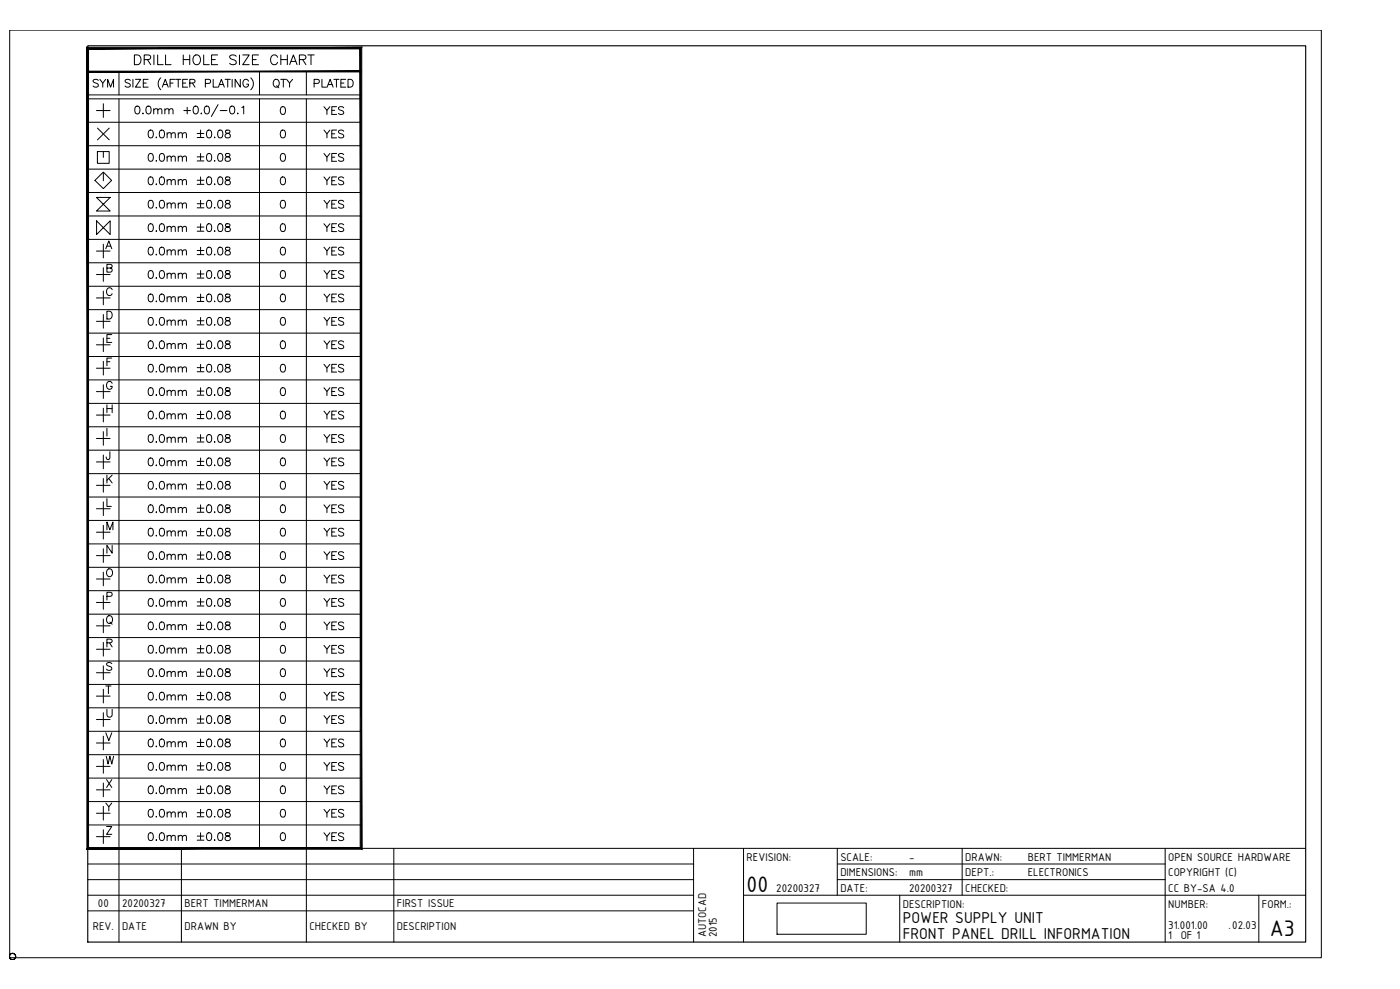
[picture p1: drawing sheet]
<svg xmlns="http://www.w3.org/2000/svg" width="841mm" height="594mm" viewBox="0 0 841 594" stroke-linecap="round" stroke-linejoin="round" font-family="sans-serif">
<!-- layer: TITLEBLOCK -->
<g fill="none" stroke="#000" stroke-width=".6">
<path d="M6 18h788v557h-788zM53 519h364M53 510h731M71 510v56M109 510v56M184 510v56M237 510v56M417 510v56M447 510v56M503 519h197M503 510v28M578 510v28"/>
<path d="M700 510v56M53 538h364M53 528h364M447 538h337M503 528h197M540 538v28M756 538v28M53 547h364"/>
</g>
<path d="M53 28h731v538h-731z" fill="none" stroke="#000" stroke-width=".68"/>
<!-- layer: 0 -->
<g fill="#000" stroke="#000" stroke-width=".6">
<path d="M53 43h164zM53 43h164z"/>
<path d="M53 509l-1 1 164-1zM52 510l164-1 1 1zM216 29v480l1 1zM217 28v482l-1-481zM53 29h163l1-1zM52 28h165l-164 1zM52 28l1 481v-480zM52 28l1 481-1 1z"/>
</g>
<g fill="none" stroke="#000" stroke-width=".6">
<path d="M81 33h2a3 3 0 0 1 2 3 3 3 0 0 1-2 3h-2zM87 36h3l1-1-1-1-3-1v6M89 36l2 3M92 33v6M95 33v6h3M99 33v6h4M110 33v6M110 36h4M114 33v6M116 34l1-1a2.8 2.8 0 0 1 4 3 2.8 2.8 0 0 1-4 3l-1-2zM122 33v6h4M127 36h2"/>
<path d="M131 33h-4v6h4M142 34l-1-1-3 1 1 1 3 2v1a2.6 2.6 0 0 1-4 0M144 33v6M146 33h4l-4 6h4M152 36h2M155 33h-3v6h3M167 34a2.1 2.1 0 0 0-3-1 2.1 2.1 0 0 0-1 2v2a2.1 2.1 0 0 0 1 2 2.1 2.1 0 0 0 3-2M169 36h4M169 33v6M173 33v6M174 39l2-6 2 6M175 37h3"/>
<path d="M180 36h3l1-2-2-1h-2v6M182 36l2 3M185 33h4M187 33v6M53 57h164M53 59h164M59 48h-1h-2v1l3 2v1h-1h-2M60 48l2 2v2M64 48l-2 2M65 52v-4l1 4 2-4v4M71 43v14M71 59v451"/>
<path d="M78 48h-1h-1l-1 1 3 1v2h-1h-2M80 48v4M81 48h4l-4 4h4M86 50h2M89 48h-3v4h3M97 47a5 5 0 0 0 0 7M97 52l2-4 2 4M98 51h2M102 50h2M105 48h-3v4M106 48h3M107 48v4"/>
<path d="M110 50h2M113 48h-3v4h3M114 50h3v-1l-1-1h-2v4M116 50l1 2M123 50h3v-2h-3v4M128 48v4h3M131 52l2-4 2 4M132 51h2M135 48h3M137 48v4M139 48v4M144 48v4l-3-4v4"/>
<path d="M149 49a1.7 1.7 0 0 0-2-1 1.7 1.7 0 0 0-1 1v2a1.7 1.7 0 0 0 2 1 1.7 1.7 0 0 0 1-1h-1M151 47a5 5 0 0 1 0 7M156 43v14M156 59v451M165 48a2.2 2.2 0 0 1 3 2 2.2 2.2 0 0 1-3 2l-1-1zM166 51l1 2M169 48h3M170 48v4M172 48l2 2v2M176 48l-2 2M184 43v14M184 59v451"/>
<path d="M189 50h2l1-2h-3v4M193 48v4h3M197 52l1-4 2 4M197 51h2M201 48h3M202 48v4M205 50h2M208 48h-3v4h3M209 48h2a2.5 2.5 0 0 1 1 2 2.5 2.5 0 0 1-1 2h-2zM53 73h164M58 66h8M59 77l7 7"/>
<path d="M62 62v9M66 77l-7 7M82 64a2.3 2.3 0 0 1 2 2 2.3 2.3 0 0 1-1 2h-1a3 3 0 0 1 0-4zM86 68h.1M88 64h1a2.4 2.4 0 0 1 2 2 2.4 2.4 0 0 1-2 2 3 3 0 0 1-1-4zM90 78a2.3 2.3 0 0 1 2 2 2.3 2.3 0 0 1-1 3h-1a3 3 0 0 1 0-5zM92 66l1-1 2 1v2M92 65v3M95 66l1-1 1 1v2M96 78h1a2.4 2.4 0 0 1 2 2 2.4 2.4 0 0 1-2 3 3 3 0 0 1-1-5zM99 66l1-1 1 1v2M99 65v3"/>
<path d="M100 80v3M101 66l2-1 1 1v2M107 80v3M110 66h4M112 64v4M117 64a2.4 2.4 0 0 1 2 2 2.4 2.4 0 0 1-2 2 3 3 0 0 1 0-4zM120 78v4M121 68h.1M123 64h1a2.4 2.4 0 0 1 2 2 2.4 2.4 0 0 1-2 2h-1v-2zM125 78a2.4 2.4 0 0 1 2 2 2.4 2.4 0 0 1-2 3 3 3 0 0 1 0-5zM131 63l-4 7M131 78h1a2.4 2.4 0 0 1 2 2 2.4 2.4 0 0 1-2 3h-1v-2z"/>
<path d="M132 66h4M136 78v2h2v1a1.5 1.5 0 0 1-1 2 1.5 1.5 0 0 1-2-2l3-2v-1zM139 64a2.4 2.4 0 0 1 2 2 2.4 2.4 0 0 1-2 2l-1-2zM143 68h.1M145 65l1-1v4M169 64h1a2.4 2.4 0 0 1 2 2 2.4 2.4 0 0 1-2 3h-1l-1-2zM169 78h1a2.4 2.4 0 0 1 2 2 2.4 2.4 0 0 1-2 3h-1l-1-2zM195 64l1 2v3M195 78l1 2v3M198 64l-2 2M198 78l-2 2M199 66h2"/>
<path d="M202 64h-3v5h3M202 78h-3v5h3M206 65l-1-1h-1v2l2 1v1l-1 1-2-1M206 79l-1-1h-1v2l2 1v1l-1 1-2-1M53 88h164M59 91h7v7h-7zM62 91v4M90 92a2.3 2.3 0 0 1 2 2 2.3 2.3 0 0 1-1 3h-1a3 3 0 0 1 0-5zM94 96h.1M94 82v1zM96 92h1a2.4 2.4 0 0 1 2 3 2.4 2.4 0 0 1-2 2 2.9 2.9 0 0 1-1-5zM100 81l1-1h2v3"/>
<path d="M100 95l1-1h2v3M100 94v3M103 81l1-1h1v3M103 95l1-1h1v3M107 81l1-1h1l1 3M107 95l1-1h1l1 3M107 94v3M110 81l1-1h1v3M110 95l1-1h1v3M118 80h4M118 83h4M118 94h4"/>
<path d="M118 97h4M120 92v4M125 92a2.4 2.4 0 0 1 2 3 2.4 2.4 0 0 1-2 2 2.9 2.9 0 0 1 0-5zM129 96h.1M129 82v1zM131 92h1a2.4 2.4 0 0 1 2 3 2.4 2.4 0 0 1-2 2h-1v-2zM136 92v2h2v1a1.6 1.6 0 0 1-1 2 1.6 1.6 0 0 1-2-2l3-2-1-1zM169 92h1a2.4 2.4 0 0 1 2 3 2.4 2.4 0 0 1-2 2h-1l-1-2zM195 92l1 2v3M198 92l-2 2M199 80h2M199 94h2"/>
<path d="M202 92h-3v5h3M206 93l-1-1-2 1 1 1 2 1v1l-1 1-2-1M53 116h164M53 102h164M57 108l5-5 5 5-5 5zM58 119l8 8h-8l8-8zM62 104v5M90 106a2.3 2.3 0 0 1 2 2 2.3 2.3 0 0 1-1 3l-2-1v-2zM94 111h.1M96 106h1a2.4 2.4 0 0 1 2 3 2.4 2.4 0 0 1-2 2 3 3 0 0 1-1-5zM100 109l1-1h2v3M100 108v3"/>
<path d="M103 109l1-1h1v3M107 109l1-1h1l1 3M107 108v3M110 109l1-1h1v3M118 108h4M118 111h4M120 106v4M125 106a2.4 2.4 0 0 1 2 3 2.4 2.4 0 0 1-2 2 3 3 0 0 1 0-5zM129 111h.1M131 106h1a2.4 2.4 0 0 1 2 3 2.4 2.4 0 0 1-2 2h-1v-2zM136 106v2l2 1a1.5 1.5 0 0 1-1 2 1.5 1.5 0 0 1-2-2l3-2v-1zM169 106h1a2.4 2.4 0 0 1 2 3 2.4 2.4 0 0 1-2 2h-1l-1-2z"/>
<path d="M195 106l1 3v2M198 106l-2 3M199 109h2M202 106h-3v5h3M206 107l-1-1h-1v2l2 1v1l-1 1-2-1M53 130h164M58 133v8l8-8v8zM90 121a2.3 2.3 0 0 1 2 1 2.3 2.3 0 0 1-1 3h-1a3 3 0 0 1 0-4zM90 135a2.3 2.3 0 0 1 2 1 2.3 2.3 0 0 1-1 3h-1a3 3 0 0 1 0-4zM94 139h.1M94 125h.1M96 121l1-1a2.4 2.4 0 0 1 2 3 2.4 2.4 0 0 1-2 2 3 3 0 0 1-1-4z"/>
<path d="M96 135l1-1a2.4 2.4 0 0 1 2 3 2.4 2.4 0 0 1-2 2 2.9 2.9 0 0 1-1-4zM100 123l1-1h2v3M100 137l1-1h2v3M100 122v3M100 136v3M103 123l1-1h1v3M103 137l1-1h1v3M107 123l1-1h1l1 3M107 137l1-1h1l1 3M107 122v3M107 136v3M110 123l1-1h1v3"/>
<path d="M110 137l1-1h1v3M118 122h4M118 125h4M118 136h4M118 139h4M120 120v4M120 134v4M125 121v-1a2.4 2.4 0 0 1 2 3 2.4 2.4 0 0 1-2 2 3 3 0 0 1 0-4zM125 135v-1a2.4 2.4 0 0 1 2 3 2.4 2.4 0 0 1-2 2 2.9 2.9 0 0 1 0-4zM129 139h.1M129 125h.1M131 121l1-1a2.4 2.4 0 0 1 2 3 2.4 2.4 0 0 1-2 2h-1v-2z"/>
<path d="M131 135l1-1a2.4 2.4 0 0 1 2 3 2.4 2.4 0 0 1-2 2h-1v-2zM136 121v1l2 1a1.5 1.5 0 0 1-1 2 1.5 1.5 0 0 1-2-2l3-2zM136 135v1l2 1v1a1.6 1.6 0 0 1-1 1 1.6 1.6 0 0 1-2-1l3-2-1-2zM169 121l1-1a2.4 2.4 0 0 1 2 3 2.4 2.4 0 0 1-2 2h-1l-1-2zM169 135l1-1a2.4 2.4 0 0 1 2 3 2.4 2.4 0 0 1-2 2h-1l-1-2zM195 120l1 3v2M195 134l1 3v2M198 120l-2 3M198 134l-2 3M199 123h2M199 137h2M202 120h-3v5h3"/>
<path d="M202 134h-3v5h3M206 121l-1-1-1 1v1l2 1v1l-1 1-2-1M206 135l-1-1-2 1 1 1 2 1v1l-1 1-2-1M53 158h164M53 144h164M58 151h8M62 147v8M64 149l1-4 2 4M64 148h2M90 149a2.3 2.3 0 0 1 2 1 2.3 2.3 0 0 1-1 3h-1a3 3 0 0 1 0-4zM94 153h.1M96 149l1-1a2.4 2.4 0 0 1 2 3 2.4 2.4 0 0 1-2 2 3 3 0 0 1-1-4z"/>
<path d="M100 151l1-1h2v3M100 150v3M103 151l1-1h1v3M107 151l1-1h1l1 3M107 150v3M110 151l1-1h1v3M118 150h4M118 153h4M120 148v5M125 149v-1a2.4 2.4 0 0 1 2 3 2.4 2.4 0 0 1-2 2 3 3 0 0 1 0-4zM129 153h.1M131 149l1-1a2.4 2.4 0 0 1 2 3 2.4 2.4 0 0 1-2 2l-1-1v-1z"/>
<path d="M136 149v1l2 1v1a1.5 1.5 0 0 1-1 1 1.5 1.5 0 0 1-2-2l3-1v-1zM169 149l1-1a2.4 2.4 0 0 1 2 3 2.4 2.4 0 0 1-2 2l-1-1-1-1zM195 148l1 3v2M198 148l-2 3M199 151h2M202 148h-3v5h3M206 149l-1-1-1 1v1l2 1v2h-1h-2M53 172h164M58 179h8M58 165h8M62 161v8M62 175v8"/>
<path d="M64 161h3v-2h-3v4h3v-1l-1-1M67 174a1.7 1.7 0 0 0-2-1 1.7 1.7 0 0 0-1 2v1a1.7 1.7 0 0 0 1 2 1.7 1.7 0 0 0 2-2M90 163a2.3 2.3 0 0 1 2 1 2.3 2.3 0 0 1-1 3h-1a3 3 0 0 1 0-4zM90 177a2.3 2.3 0 0 1 2 2 2.3 2.3 0 0 1-1 2h-1a3 3 0 0 1 0-4zM94 167h.1M96 163h1a2.4 2.4 0 0 1 2 2 2.4 2.4 0 0 1-2 2 3 3 0 0 1-1-4zM96 177h1a2.4 2.4 0 0 1 2 2 2.4 2.4 0 0 1-2 2 2.9 2.9 0 0 1-1-4zM100 165l1-1h2v3M100 179l1-1h2v3M100 164v3M100 178v3M103 165l1-1h1v3"/>
<path d="M103 179l1-1h1v3M107 165l1-1h1l1 3M107 179l1-1h1l1 3M107 164v3M107 178v3M110 165l1-1h1v3M110 179l1-1h1v3M118 165h4M118 167h4M118 179h4M120 163v4M120 177v4"/>
<path d="M125 163a2.4 2.4 0 0 1 2 2 2.4 2.4 0 0 1-2 2 3 3 0 0 1 0-4zM125 177a2.4 2.4 0 0 1 2 2 2.4 2.4 0 0 1-2 2 2.9 2.9 0 0 1 0-4zM129 167h.1M131 163h1a2.4 2.4 0 0 1 2 2 2.4 2.4 0 0 1-2 2h-1v-2zM131 177h1a2.4 2.4 0 0 1 2 2 2.4 2.4 0 0 1-2 2h-1v-2zM136 163v1l2 1v1a1.6 1.6 0 0 1-1 1 1.6 1.6 0 0 1-2-1l3-2v-1zM136 177v1l2 1v1a1.6 1.6 0 0 1-1 1 1.6 1.6 0 0 1-2-1l3-2v-1zM169 163h1a2.4 2.4 0 0 1 2 2 2.4 2.4 0 0 1-2 2h-1l-1-2zM169 177h1a2.4 2.4 0 0 1 2 2 2.4 2.4 0 0 1-2 2h-1l-1-2zM195 163l1 2v2M195 177l1 2v2M198 163l-2 2"/>
<path d="M198 177l-2 2M199 165h2M199 179h2M202 163h-3v4h3M202 177h-3v4h3M206 163h-1h-1v1l2 1v2h-1h-2M206 177h-1h-2l1 1 2 2v1h-1h-2M53 186h164M58 193h8M62 189v8M64 187h2a2.5 2.5 0 0 1 1 2 2.5 2.5 0 0 1-1 3h-2zM90 191a2.3 2.3 0 0 1 2 2 2.3 2.3 0 0 1-1 2h-1a3 3 0 0 1 0-4z"/>
<path d="M94 181h.1M94 195h.1M96 191h1a2.4 2.4 0 0 1 2 2 2.4 2.4 0 0 1-2 2 3 3 0 0 1-1-4zM100 193l1-1h2v3M100 192v3M103 193l1-1h1v3M107 193l1-1h1l1 3M107 192v3M110 193l1-1h1v3M118 181h4M118 193h4M118 195h4"/>
<path d="M120 191v4M125 191a2.4 2.4 0 0 1 2 2 2.4 2.4 0 0 1-2 2 3 3 0 0 1 0-4zM129 195h.1M129 181h.1M131 191h1a2.4 2.4 0 0 1 2 2 2.4 2.4 0 0 1-2 2h-1v-2zM136 191v1l2 1v1a1.5 1.5 0 0 1-1 1 1.5 1.5 0 0 1-2-2l3-1v-1zM169 191h1a2.4 2.4 0 0 1 2 2 2.4 2.4 0 0 1-2 2h-1l-1-2zM195 191l1 2v2M198 191l-2 2M199 193h2M202 191h-3v4h3M206 191h-1h-1v1l2 1v2h-1h-2"/>
<path d="M53 200h164M53 214h164M58 207h8M62 203v8M62 217v8M64 217h2M64 203h2M67 215h-3v5M67 201h-3v5h3M90 205a2.4 2.4 0 0 1 2 2 2.4 2.4 0 0 1-2 2 3 3 0 0 1 0-4zM90 219a2.3 2.3 0 0 1 2 2 2.3 2.3 0 0 1-1 3h-1a3 3 0 0 1 0-5zM94 209h.1"/>
<path d="M96 205h1a2.4 2.4 0 0 1 2 2 2.4 2.4 0 0 1-2 2 2.9 2.9 0 0 1-1-4zM96 219h1a2.4 2.4 0 0 1 2 2 2.4 2.4 0 0 1-2 3 2.9 2.9 0 0 1-1-5zM100 207l1-1 2 1v2M100 206v3M103 207l1-1 1 1v2M107 207l1-1 1 1 1 2M107 206v3M110 207l1-1 1 1v2M118 207h4M118 209h4M120 205v4M120 219v4"/>
<path d="M125 205a2.4 2.4 0 0 1 2 2 2.4 2.4 0 0 1-2 2 2.9 2.9 0 0 1 0-4zM125 219a2.4 2.4 0 0 1 2 2 2.4 2.4 0 0 1-2 3 2.9 2.9 0 0 1 0-5zM129 209h.1M131 205h1a2.4 2.4 0 0 1 2 2 2.4 2.4 0 0 1-2 2h-1v-2zM131 219h1a2.4 2.4 0 0 1 2 2 2.4 2.4 0 0 1-2 3l-1-1v-1zM136 205v1l2 1v1a1.6 1.6 0 0 1-1 2 1.6 1.6 0 0 1-2-2l3-2-1-1zM136 219v1l2 1v1a1.6 1.6 0 0 1-1 2 1.6 1.6 0 0 1-2-2l3-2v-1zM169 205h1a2.4 2.4 0 0 1 2 2 2.4 2.4 0 0 1-2 2h-1l-1-2zM169 219h1a2.4 2.4 0 0 1 2 2 2.4 2.4 0 0 1-2 3l-1-1-1-1zM195 205l1 2v2M195 219l1 2v3M198 205l-2 2"/>
<path d="M198 219l-2 2M199 207h2M202 205h-3v4h3M202 219h-3v5h3M206 205h-1h-2l1 2 2 1v1h-1h-2M206 219h-1h-2l1 2 2 1v1l-1 1-2-1M53 228h164M58 235h8M58 221h8M62 231v8M67 230a1.7 1.7 0 0 0-2-1 1.7 1.7 0 0 0-1 2v1a1.7 1.7 0 0 0 2 2 1.7 1.7 0 0 0 1-2h-1M90 233a2.3 2.3 0 0 1 2 2 2.3 2.3 0 0 1-1 3h-1a3 3 0 0 1 0-5z"/>
<path d="M94 223h.1M94 237v1zM96 233h1a2.4 2.4 0 0 1 2 2 2.4 2.4 0 0 1-2 3 3 3 0 0 1-1-5zM100 221l1-1 2 1v3M100 235l1-1 2 1v3M100 220v4M100 234v4M103 221l1-1 1 1v3M103 235l1-1 1 1v3M107 221l1-1 1 1 1 3M107 235l1-1 1 1 1 3M107 220v4"/>
<path d="M107 234v4M110 221l1-1 1 1v3M110 235l1-1 1 1v3M118 221h4M118 223h4M118 235h4M118 237h4M120 233v4M125 233a2.4 2.4 0 0 1 2 2 2.4 2.4 0 0 1-2 3 3 3 0 0 1 0-5zM129 223h.1M129 237v1zM131 233h1a2.4 2.4 0 0 1 2 2 2.4 2.4 0 0 1-2 3l-1-1v-1z"/>
<path d="M136 233v1l2 1v1a1.5 1.5 0 0 1-1 2 1.5 1.5 0 0 1-2-2l3-2v-1zM169 233h1a2.4 2.4 0 0 1 2 2 2.4 2.4 0 0 1-2 3l-1-1-1-1zM195 233l1 2v3M198 233l-2 2M199 235h2M199 221h2M202 233h-3v5h3M206 234l-1-1h-1v1l2 2v1l-1 1-2-1M53 256h164M53 242h164M58 249h8M62 245v8"/>
<path d="M62 259v8M64 243v5M64 257v5M64 245h3M67 243v5M90 247a2.4 2.4 0 0 1 2 2 2.4 2.4 0 0 1-2 3 3 3 0 0 1 0-5zM94 251h.1M96 247h1a2.4 2.4 0 0 1 2 2 2.4 2.4 0 0 1-2 3 2.9 2.9 0 0 1-1-5zM100 249h1h2v3M100 249v3M103 249h1h1v3M107 249h1h1l1 3"/>
<path d="M107 249v3M110 249h1h1v3M118 249h4M118 251h4M120 247v4M125 247a2.4 2.4 0 0 1 2 2 2.4 2.4 0 0 1-2 3 2.9 2.9 0 0 1 0-5zM129 251v1zM131 247h1a2.4 2.4 0 0 1 2 2 2.4 2.4 0 0 1-2 3l-1-1v-1zM136 247v2h2v1a1.6 1.6 0 0 1-1 2 1.6 1.6 0 0 1-2-2l3-2-1-1zM169 247h1a2.4 2.4 0 0 1 2 2 2.4 2.4 0 0 1-2 3l-1-1-1-1zM195 247l1 2v3M198 247l-2 2"/>
<path d="M199 249h2M202 247h-3v5h3M206 248l-1-1-2 1 1 1 2 1v1l-1 1-2-1M53 270h164M58 277h8M58 263h8M62 273v9M66 271v5h-2v-2M90 261a2.3 2.3 0 0 1 2 2 2.3 2.3 0 0 1-1 3l-2-1v-2zM90 275a2.3 2.3 0 0 1 2 2 2.3 2.3 0 0 1-1 3h-1a3 3 0 0 1 0-5zM94 265h.1M94 279v1z"/>
<path d="M96 261h1a2.4 2.4 0 0 1 2 2 2.4 2.4 0 0 1-2 3 3 3 0 0 1-1-5zM96 275h1a2.4 2.4 0 0 1 2 2 2.4 2.4 0 0 1-2 3 3 3 0 0 1-1-5zM100 264l1-1h2v3M100 278l1-1h2v3M100 263v3M100 277v3M103 264l1-1h1v3M103 278l1-1h1v3M107 264l1-1h1l1 3M107 278l1-1h1l1 3M107 263v3M107 277v3"/>
<path d="M110 264l1-1h1v3M110 278l1-1h1v3M118 263h4M118 266h4M118 277h4M118 280h4M120 261v4M120 275v4M125 261a2.4 2.4 0 0 1 2 2 2.4 2.4 0 0 1-2 3 3 3 0 0 1 0-5zM125 275a2.4 2.4 0 0 1 2 2 2.4 2.4 0 0 1-2 3 3 3 0 0 1 0-5zM129 265v1zM129 279v1z"/>
<path d="M131 261h1a2.4 2.4 0 0 1 2 2 2.4 2.4 0 0 1-2 3h-1v-2zM131 275h1a2.4 2.4 0 0 1 2 2 2.4 2.4 0 0 1-2 3h-1v-2zM136 261v2h2v1a1.5 1.5 0 0 1-1 2 1.5 1.5 0 0 1-2-2l3-2v-1zM136 275v2h2v1a1.5 1.5 0 0 1-1 2 1.5 1.5 0 0 1-2-2l3-2v-1zM169 261h1a2.4 2.4 0 0 1 2 2 2.4 2.4 0 0 1-2 3h-1l-1-2zM169 275h1a2.4 2.4 0 0 1 2 2 2.4 2.4 0 0 1-2 3h-1l-1-2zM195 261l1 2v3M195 275l1 2v3M198 261l-2 2M198 275l-2 2M199 277h2M199 263h2"/>
<path d="M202 261h-3v5h3M202 275h-3v5h3M206 262l-1-1h-1v2l2 1v1l-1 1-2-1M206 276l-1-1h-1v2l2 1v1l-1 1-2-1M53 299h164M53 285h164M58 292h8M62 287v9M64 299v5h3M64 285v5M65 287l2 3M67 285l-3 4"/>
<path d="M90 289a2.3 2.3 0 0 1 2 2 2.3 2.3 0 0 1-1 3h-1a3 3 0 0 1 0-5zM94 293h.1M96 289h1a2.4 2.4 0 0 1 2 3 2.4 2.4 0 0 1-2 2 2.9 2.9 0 0 1-1-5zM100 292l1-1h2v3M100 291v3M103 292l1-1h1v3M107 292l1-1h1l1 3M107 291v3M110 292l1-1h1v3M118 291h4M118 294h4M120 289v4"/>
<path d="M125 289a2.4 2.4 0 0 1 2 3 2.4 2.4 0 0 1-2 2 2.9 2.9 0 0 1 0-5zM129 293h.1M131 289h1a2.4 2.4 0 0 1 2 3 2.4 2.4 0 0 1-2 2h-1v-2zM136 289v2h2v1a1.6 1.6 0 0 1-1 2 1.6 1.6 0 0 1-2-2l3-2-1-1zM169 289h1a2.4 2.4 0 0 1 2 3 2.4 2.4 0 0 1-2 2h-1l-1-2zM195 289l1 2v3M198 289l-2 2M199 291h2M202 289h-3v5h3M206 290l-1-1-2 1 1 1 2 2-1 1-2-1M53 313h164M58 306h8"/>
<path d="M58 320h8M62 301v9M62 316v8M64 318v-4l2 4 2-4v4M90 303a2.3 2.3 0 0 1 2 2 2.3 2.3 0 0 1-1 3h-1a3 3 0 0 1 0-5zM90 318a2.3 2.3 0 0 1 2 1 2.3 2.3 0 0 1-1 3h-1a3 3 0 0 1 0-4zM94 307h.1M96 303h1a2.4 2.4 0 0 1 2 3 2.4 2.4 0 0 1-2 2 3 3 0 0 1-1-5zM96 318l1-1a2.4 2.4 0 0 1 2 3 2.4 2.4 0 0 1-2 2 3 3 0 0 1-1-4zM100 306l1-1h2v3M100 320l1-1h2v3M100 305v3"/>
<path d="M100 319v3M103 306l1-1h1v3M103 320l1-1h1v3M107 306l1-1h1l1 3M107 320l1-1h1l1 3M107 305v3M107 319v3M110 306l1-1h1v3M110 320l1-1h1v3M118 305h4M118 308h4M118 319h4"/>
<path d="M120 303v4M120 317v4M125 303a2.4 2.4 0 0 1 2 3 2.4 2.4 0 0 1-2 2 3 3 0 0 1 0-5zM125 318v-1a2.4 2.4 0 0 1 2 3 2.4 2.4 0 0 1-2 2 3 3 0 0 1 0-4zM129 307h.1M131 303h1a2.4 2.4 0 0 1 2 3 2.4 2.4 0 0 1-2 2l-1-1v-1zM131 318l1-1a2.4 2.4 0 0 1 2 3 2.4 2.4 0 0 1-2 2h-1v-2zM136 303v2l2 1a1.5 1.5 0 0 1-1 2 1.5 1.5 0 0 1-2-2l3-2v-1zM136 318v1l2 1a1.6 1.6 0 0 1-1 2 1.6 1.6 0 0 1-2-2l3-2zM169 303h1a2.4 2.4 0 0 1 2 3 2.4 2.4 0 0 1-2 2l-1-1-1-1zM169 318l1-1a2.4 2.4 0 0 1 2 3 2.4 2.4 0 0 1-2 2h-1l-1-2zM195 303l1 3v2"/>
<path d="M195 317l1 3v2M198 303l-2 3M198 317l-2 3M199 306h2M199 320h2M202 303h-3v5h3M202 317h-3v5h3M206 304l-1-1h-1v2l2 1v1l-1 1-2-1M206 318l-1-1-1 1v1l2 1v1l-1 1-2-1M53 327h164M58 334h8M62 330v8"/>
<path d="M67 328v4l-3-4v4M90 332a2.3 2.3 0 0 1 2 1 2.3 2.3 0 0 1-1 3h-1a3 3 0 0 1 0-4zM94 336h.1M94 322h.1M96 332l1-1a2.4 2.4 0 0 1 2 3 2.4 2.4 0 0 1-2 2 2.9 2.9 0 0 1-1-4zM100 334l1-1h2v3M100 333v3M103 334l1-1h1v3M107 334l1-1h1l1 3M107 333v3M110 334l1-1h1v3M118 322h4"/>
<path d="M118 333h4M118 336h4M120 331v4M125 332v-1a2.4 2.4 0 0 1 2 3 2.4 2.4 0 0 1-2 2 2.9 2.9 0 0 1 0-4zM129 336h.1M129 322h.1M131 332l1-1a2.4 2.4 0 0 1 2 3 2.4 2.4 0 0 1-2 2h-1v-2zM136 332v1l2 1v1a1.6 1.6 0 0 1-1 1 1.6 1.6 0 0 1-2-1l3-2v-1zM169 332l1-1a2.4 2.4 0 0 1 2 3 2.4 2.4 0 0 1-2 2h-1l-1-2zM195 331l1 3v2M198 331l-2 3M199 334h2"/>
<path d="M202 331h-3v5h3M206 332l-1-1-2 1 1 1 2 2-1 1-2-1M53 355h164M53 341h164M58 348h8M62 344v8M62 358v8M64 358h3v-2h-3v4M64 342h1a2.2 2.2 0 0 1 3 2 2.2 2.2 0 0 1-3 2l-1-1zM90 346a2.3 2.3 0 0 1 2 1 2.3 2.3 0 0 1-1 3h-1a3 3 0 0 1 0-4zM90 360a2.4 2.4 0 0 1 2 2 2.4 2.4 0 0 1-2 2 3 3 0 0 1 0-4zM94 350h.1"/>
<path d="M96 346l1-1a2.4 2.4 0 0 1 2 3 2.4 2.4 0 0 1-2 2 3 3 0 0 1-1-4zM96 360h1a2.4 2.4 0 0 1 2 2 2.4 2.4 0 0 1-2 2 2.9 2.9 0 0 1-1-4zM100 348l1-1h2v3M100 347v3M103 348l1-1h1v3M107 348l1-1h1l1 3M107 347v3M110 348l1-1h1v3M118 347h4M118 350h4M120 345v4M120 360v4"/>
<path d="M125 346v-1a2.4 2.4 0 0 1 2 3 2.4 2.4 0 0 1-2 2 3 3 0 0 1 0-4zM125 360a2.4 2.4 0 0 1 2 2 2.4 2.4 0 0 1-2 2 2.9 2.9 0 0 1 0-4zM129 350h.1M131 346l1-1a2.4 2.4 0 0 1 2 3 2.4 2.4 0 0 1-2 2l-1-1v-1zM131 360h1a2.4 2.4 0 0 1 2 2 2.4 2.4 0 0 1-2 2h-1v-2zM136 346v1l2 1v1a1.5 1.5 0 0 1-1 1 1.5 1.5 0 0 1-2-2l3-1v-1zM136 360v1l2 1v1a1.6 1.6 0 0 1-1 1 1.6 1.6 0 0 1-2-1l3-2-1-1zM169 346l1-1a2.4 2.4 0 0 1 2 3 2.4 2.4 0 0 1-2 2l-1-1-1-1zM169 360h1a2.4 2.4 0 0 1 2 2 2.4 2.4 0 0 1-2 2h-1l-1-2zM195 345l1 3v2M195 360l1 2v2M198 345l-2 3"/>
<path d="M198 360l-2 2M199 348h2M202 345h-3v5h3M202 360h-3v4h3M206 346l-1-1-1 1v1l2 1v1l-1 1-2-1M53 369h164M58 376h8M58 362h8M62 372v8M64 370a1.9 1.9 0 0 1 3 0 1.9 1.9 0 0 1 1 3 1.8 1.8 0 0 1-2 2 1.8 1.8 0 0 1-2-2zM66 374l1 1M90 374a2.3 2.3 0 0 1 2 2 2.3 2.3 0 0 1-1 2h-1a3 3 0 0 1 0-4z"/>
<path d="M94 364h.1M94 378h.1M96 374h1a2.4 2.4 0 0 1 2 2 2.4 2.4 0 0 1-2 2 2.9 2.9 0 0 1-1-4zM100 362l1-1h2v3M100 376l1-1h2v3M100 361v3M100 375v3M103 362l1-1h1v3M103 376l1-1h1v3M107 362l1-1h1l1 3M107 376l1-1h1l1 3M107 361v3"/>
<path d="M107 375v3M110 362l1-1h1v3M110 376l1-1h1v3M118 362h4M118 364h4M118 376h4M118 378h4M120 374v4M125 374a2.4 2.4 0 0 1 2 2 2.4 2.4 0 0 1-2 2 2.9 2.9 0 0 1 0-4zM129 364h.1M129 378h.1M131 374h1a2.4 2.4 0 0 1 2 2 2.4 2.4 0 0 1-2 2h-1v-2z"/>
<path d="M136 374v1l2 1v1a1.6 1.6 0 0 1-1 1 1.6 1.6 0 0 1-2-1l3-2v-1zM169 374h1a2.4 2.4 0 0 1 2 2 2.4 2.4 0 0 1-2 2h-1l-1-2zM195 374l1 2v2M198 374l-2 2M199 362h2M199 376h2M202 374h-3v4h3M206 360h-1h-2l1 1 2 1v2h-1h-2M206 374h-1h-2l1 1 2 2v1h-1h-2M53 397h164M53 383h164M58 390h8"/>
<path d="M62 386v8M62 400v8M64 386h3v-2h-3v5M66 386l1 3M67 399l-1-1-2 1v1l3 1v1l-1 1-2-1M90 388a2.3 2.3 0 0 1 2 2 2.3 2.3 0 0 1-1 2h-1a3 3 0 0 1 0-4zM94 392h.1M96 388h1a2.4 2.4 0 0 1 2 2 2.4 2.4 0 0 1-2 2 3 3 0 0 1-1-4zM100 390l1-1h2v3M100 389v3M103 390l1-1h1v3M107 390l1-1h1l1 3"/>
<path d="M107 389v3M110 390l1-1h1v3M118 390h4M118 392h4M120 388v4M125 388a2.4 2.4 0 0 1 2 2 2.4 2.4 0 0 1-2 2 3 3 0 0 1 0-4zM129 392h.1M131 388h1a2.4 2.4 0 0 1 2 2 2.4 2.4 0 0 1-2 2h-1v-2zM136 388v1l2 1v1a1.5 1.5 0 0 1-1 1 1.5 1.5 0 0 1-2-2l3-1v-1zM169 388h1a2.4 2.4 0 0 1 2 2 2.4 2.4 0 0 1-2 2h-1l-1-2zM195 388l1 2v2M198 388l-2 2"/>
<path d="M199 390h2M202 388h-3v4h3M206 388h-1h-1v1l2 1v2h-1h-2M53 411h164M58 418h8M58 404h8M62 414v8M64 412h3M65 412v5M90 402a2.4 2.4 0 0 1 2 2 2.4 2.4 0 0 1-2 2 3 3 0 0 1 0-4zM90 416a2.3 2.3 0 0 1 2 2 2.3 2.3 0 0 1-1 3l-2-1v-2zM94 406h.1"/>
<path d="M96 402h1a2.4 2.4 0 0 1 2 2 2.4 2.4 0 0 1-2 2 2.9 2.9 0 0 1-1-4zM96 416h1a2.4 2.4 0 0 1 2 2 2.4 2.4 0 0 1-2 3 3 3 0 0 1-1-5zM100 404l1-1 2 1v2M100 418l1-1 2 1v3M100 403v3M100 417v4M103 404l1-1 1 1v2M103 418l1-1 1 1v3M107 404l1-1 1 1 1 2M107 418l1-1 1 1 1 3M107 403v3M107 417v4"/>
<path d="M110 404l1-1 1 1v2M110 418l1-1 1 1v3M118 404h4M118 406h4M118 418h4M120 402v4M120 416v4M125 402a2.4 2.4 0 0 1 2 2 2.4 2.4 0 0 1-2 2 2.9 2.9 0 0 1 0-4zM125 416a2.4 2.4 0 0 1 2 2 2.4 2.4 0 0 1-2 3 3 3 0 0 1 0-5zM129 406h.1M131 402h1a2.4 2.4 0 0 1 2 2 2.4 2.4 0 0 1-2 2h-1v-2zM131 416h1a2.4 2.4 0 0 1 2 2 2.4 2.4 0 0 1-2 3l-1-1v-2z"/>
<path d="M136 402v1l2 1v1a1.6 1.6 0 0 1-1 1 1.6 1.6 0 0 1-2-1l3-2-1-1zM136 416v1l2 1v1a1.5 1.5 0 0 1-1 2 1.8 1.8 0 0 1-2-3l3-1v-1zM169 402h1a2.4 2.4 0 0 1 2 2 2.4 2.4 0 0 1-2 2h-1l-1-2zM169 416h1a2.4 2.4 0 0 1 2 2 2.4 2.4 0 0 1-2 3l-1-1-1-2zM195 402l1 2v2M195 416l1 2v3M198 402l-2 2M198 416l-2 2M199 404h2M199 418h2M202 402h-3v4h3M202 416h-3v5h3"/>
<path d="M206 402h-1h-2l1 2 2 1v1h-1h-2M206 417l-1-1h-1v1l2 1v2l-1 1-2-1M53 439h164M53 425h164M58 432h8M62 428v8M64 426v3l2 2 1-1v-4M90 430a2.3 2.3 0 0 1 2 2 2.3 2.3 0 0 1-1 3h-1a3 3 0 0 1 0-5zM94 420h.1M94 434v1zM96 430h1a2.4 2.4 0 0 1 2 2 2.4 2.4 0 0 1-2 3 3 3 0 0 1-1-5zM100 432l1-1 2 1v3"/>
<path d="M100 431v4M103 432l1-1 1 1v3M107 432l1-1 1 1 1 3M107 431v4M110 432l1-1 1 1v3M118 420h4M118 432h4M118 434h4M120 430v4M125 430a2.4 2.4 0 0 1 2 2 2.4 2.4 0 0 1-2 3 3 3 0 0 1 0-5zM129 420h.1M129 434v1z"/>
<path d="M131 430h1a2.4 2.4 0 0 1 2 2 2.4 2.4 0 0 1-2 3l-1-1v-1zM136 430v1l2 1v1a1.5 1.5 0 0 1-1 2 1.5 1.5 0 0 1-2-2l3-2v-1zM169 430h1a2.4 2.4 0 0 1 2 2 2.4 2.4 0 0 1-2 3l-1-1-1-1zM195 430l1 2v3M198 430l-2 2M199 432h2M202 430h-3v5h3M206 431l-1-1h-1v1l2 2v1l-1 1-2-1M53 453h164M58 446h8M62 442v8M62 456v8"/>
<path d="M64 440l1 5 2-5M64 454l1 5 1-5 1 5 1-5M90 444a2.3 2.3 0 0 1 2 2 2.3 2.3 0 0 1-1 3h-1a3 3 0 0 1 0-5zM90 458a2.3 2.3 0 0 1 2 2 2.3 2.3 0 0 1-1 3h-1a3 3 0 0 1 0-5zM94 448v1zM96 444h1a2.4 2.4 0 0 1 2 2 2.4 2.4 0 0 1-2 3 2.9 2.9 0 0 1-1-5zM96 458h1a2.4 2.4 0 0 1 2 2 2.4 2.4 0 0 1-2 3 3 3 0 0 1-1-5zM100 446h1h2v3M100 446v3M100 460v3M103 446h1h1v3M107 446h1h1l1 3"/>
<path d="M107 446v3M107 460v3M110 446h1h1v3M118 446h4M118 448h4M120 444v4M120 458v4M125 444a2.4 2.4 0 0 1 2 2 2.4 2.4 0 0 1-2 3 2.9 2.9 0 0 1 0-5zM125 458a2.4 2.4 0 0 1 2 2 2.4 2.4 0 0 1-2 3 3 3 0 0 1 0-5zM129 448h.1M131 444h1a2.4 2.4 0 0 1 2 2 2.4 2.4 0 0 1-2 3l-1-1v-1zM131 458h1a2.4 2.4 0 0 1 2 2 2.4 2.4 0 0 1-2 3l-1-1v-1z"/>
<path d="M136 444v2h2v1a1.6 1.6 0 0 1-1 2 1.6 1.6 0 0 1-2-2l3-2-1-1zM136 458v2h2v1a1.5 1.5 0 0 1-1 2 1.5 1.5 0 0 1-2-2l3-2v-1zM169 444h1a2.4 2.4 0 0 1 2 2 2.4 2.4 0 0 1-2 3l-1-1-1-1zM169 458h1a2.4 2.4 0 0 1 2 2 2.4 2.4 0 0 1-2 3l-1-1-1-1zM195 444l1 2v3M195 458l1 2v3M198 444l-2 2M198 458l-2 2M199 446h2M202 444h-3v5h3M202 458h-3v5h3M206 445l-1-1-2 1 1 1 2 1v1l-1 1-2-1"/>
<path d="M206 459l-1-1h-1v2l2 1v1l-1 1-2-1M53 467h164M58 474h8M58 460h8M62 470v9M64 468l3 5M67 468l-3 5M90 472a2.3 2.3 0 0 1 2 2 2.3 2.3 0 0 1-1 3h-1a3 3 0 0 1 0-5zM94 462v1zM94 476v1zM96 472h1a2.4 2.4 0 0 1 2 2 2.4 2.4 0 0 1-2 3 3 3 0 0 1-1-5zM100 460h1h2v3"/>
<path d="M100 475l1-1h2v3M100 474v3M103 460h1h1v3M103 475l1-1h1v3M107 460h1h1l1 3M107 475l1-1h1l1 3M107 474v3M110 460h1h1v3M110 475l1-1h1v3M118 460h4M118 462h4M118 474h4"/>
<path d="M118 477h4M120 472v4M125 472a2.4 2.4 0 0 1 2 2 2.4 2.4 0 0 1-2 3 3 3 0 0 1 0-5zM129 462h.1M129 476v1zM131 472h1a2.4 2.4 0 0 1 2 2 2.4 2.4 0 0 1-2 3h-1v-2zM136 472v2h2v1a1.5 1.5 0 0 1-1 2 1.5 1.5 0 0 1-2-2l3-2v-1zM169 472h1a2.4 2.4 0 0 1 2 2 2.4 2.4 0 0 1-2 3h-1l-1-2zM195 472l1 2v3M198 472l-2 2M199 474h2M199 460h2"/>
<path d="M202 472h-3v5h3M206 473l-1-1h-1v2l2 1v1l-1 1-2-1M53 496h164M53 481h164M58 489h8M62 484v9M62 498v9M64 482l1 3v2M64 496h3l-3 5h3M67 482l-2 3M90 486a2.3 2.3 0 0 1 2 2 2.3 2.3 0 0 1-1 3h-1a3 3 0 0 1 0-5zM94 490h.1"/>
<path d="M96 486h1a2.4 2.4 0 0 1 2 3 2.4 2.4 0 0 1-2 2 2.9 2.9 0 0 1-1-5zM100 489l1-1h2v3M100 488v3M103 489l1-1h1v3M107 489l1-1h1l1 3M107 488v3M110 489l1-1h1v3M118 488h4M118 491h4M120 486v4M125 486a2.4 2.4 0 0 1 2 3 2.4 2.4 0 0 1-2 2 2.9 2.9 0 0 1 0-5zM129 490h.1"/>
<path d="M131 486h1a2.4 2.4 0 0 1 2 3 2.4 2.4 0 0 1-2 2h-1v-2zM136 486v2h2v1a1.6 1.6 0 0 1-1 2 1.6 1.6 0 0 1-2-2l3-2v-1zM169 486h1a2.4 2.4 0 0 1 2 3 2.4 2.4 0 0 1-2 2h-1l-1-2zM195 486l1 2v3M198 486l-2 2M199 488h2M202 486h-3v5h3M206 487l-1-1-2 1 1 1 2 2-1 1-2-1M58 503h8M90 500a2.3 2.3 0 0 1 2 2 2.3 2.3 0 0 1-1 3h-1a3 3 0 0 1 0-5zM94 504h.1M96 500h1a2.4 2.4 0 0 1 2 3 2.4 2.4 0 0 1-2 2 3 3 0 0 1-1-5z"/>
<path d="M100 503l1-1h2v3M100 502v3M103 503l1-1h1v3M107 503l1-1h1l1 3M107 502v3M110 503l1-1h1v3M118 502h4M118 505h4M120 500v4M125 500a2.4 2.4 0 0 1 2 3 2.4 2.4 0 0 1-2 2 3 3 0 0 1 0-5zM129 504h.1M131 500h1a2.4 2.4 0 0 1 2 3 2.4 2.4 0 0 1-2 2l-1-1v-1z"/>
<path d="M136 500v2h2v1a1.5 1.5 0 0 1-1 2 1.5 1.5 0 0 1-2-2l3-2v-1zM169 500h1a2.4 2.4 0 0 1 2 3 2.4 2.4 0 0 1-2 2l-1-1-1-1zM195 500l1 2v3M198 500l-2 2M199 502h2M202 500h-3v5h3M206 501l-1-1h-1v2l2 1v1l-1 1-2-1M217 510h-164h164M467 542h53v19h-53zM6 573h1h2v1v2h-2l-1-1 1-2h2v2l-1 1h-2v-2l1-1h2v2l-1 1-2-1z"/>
</g>
<g font-size="14.6">
<text x="449" y="536">00</text>
<text x="763" y="562">A3</text>
</g>
<g font-size="10.2">
<text x="542" y="555">POWER SUPPLY UNIT</text>
<text x="542" y="564">FRONT PANEL DRILL INFORMATION</text>
</g>
<g font-size="7.3">
<text x="449" y="517">REVISION:</text>
<text x="505" y="517">SCALE:</text>
<text x="546" y="517">-</text>
<text x="580" y="517">DRAWN:</text>
<text x="617" y="517">BERT TIMMERMAN</text>
<text x="702" y="517">OPEN SOURCE HARDWARE</text>
<text x="505" y="526">DIMENSIONS:</text>
<text x="546" y="526">mm</text>
<text x="580" y="526">DEPT.:</text>
<text x="617" y="526">ELECTRONICS</text>
<text x="702" y="526">COPYRIGHT (C)</text>
<text x="466" y="536">20200327</text>
<text x="505" y="536">DATE:</text>
<text x="546" y="536">20200327</text>
<text x="580" y="536">CHECKED:</text>
<text x="702" y="536">CC BY-SA 4.0</text>
<text x="59" y="545">00</text>
<text x="73" y="545">20200327</text>
<text x="111" y="545">BERT TIMMERMAN</text>
<text x="238" y="545">FIRST ISSUE</text>
<text x="542" y="545">DESCRIPTION:</text>
<text x="702" y="545">NUMBER:</text>
<text x="758" y="545">FORM.:</text>
<text x="702" y="558">31.001.00</text>
<text x="738" y="558">.02.03</text>
<text x="56" y="558">REV.</text>
<text x="73" y="558">DATE</text>
<text x="111" y="558">DRAWN BY</text>
<text x="186" y="558">CHECKED BY</text>
<text x="238" y="558">DESCRIPTION</text>
<text x="424" y="563" transform="rotate(-90 424 563)">AUTOCAD</text>
<text x="431" y="563" transform="rotate(-90 431 563)">2015</text>
<text x="702" y="564">1</text>
<text x="709" y="564">OF 1</text>
</g>
</svg>
